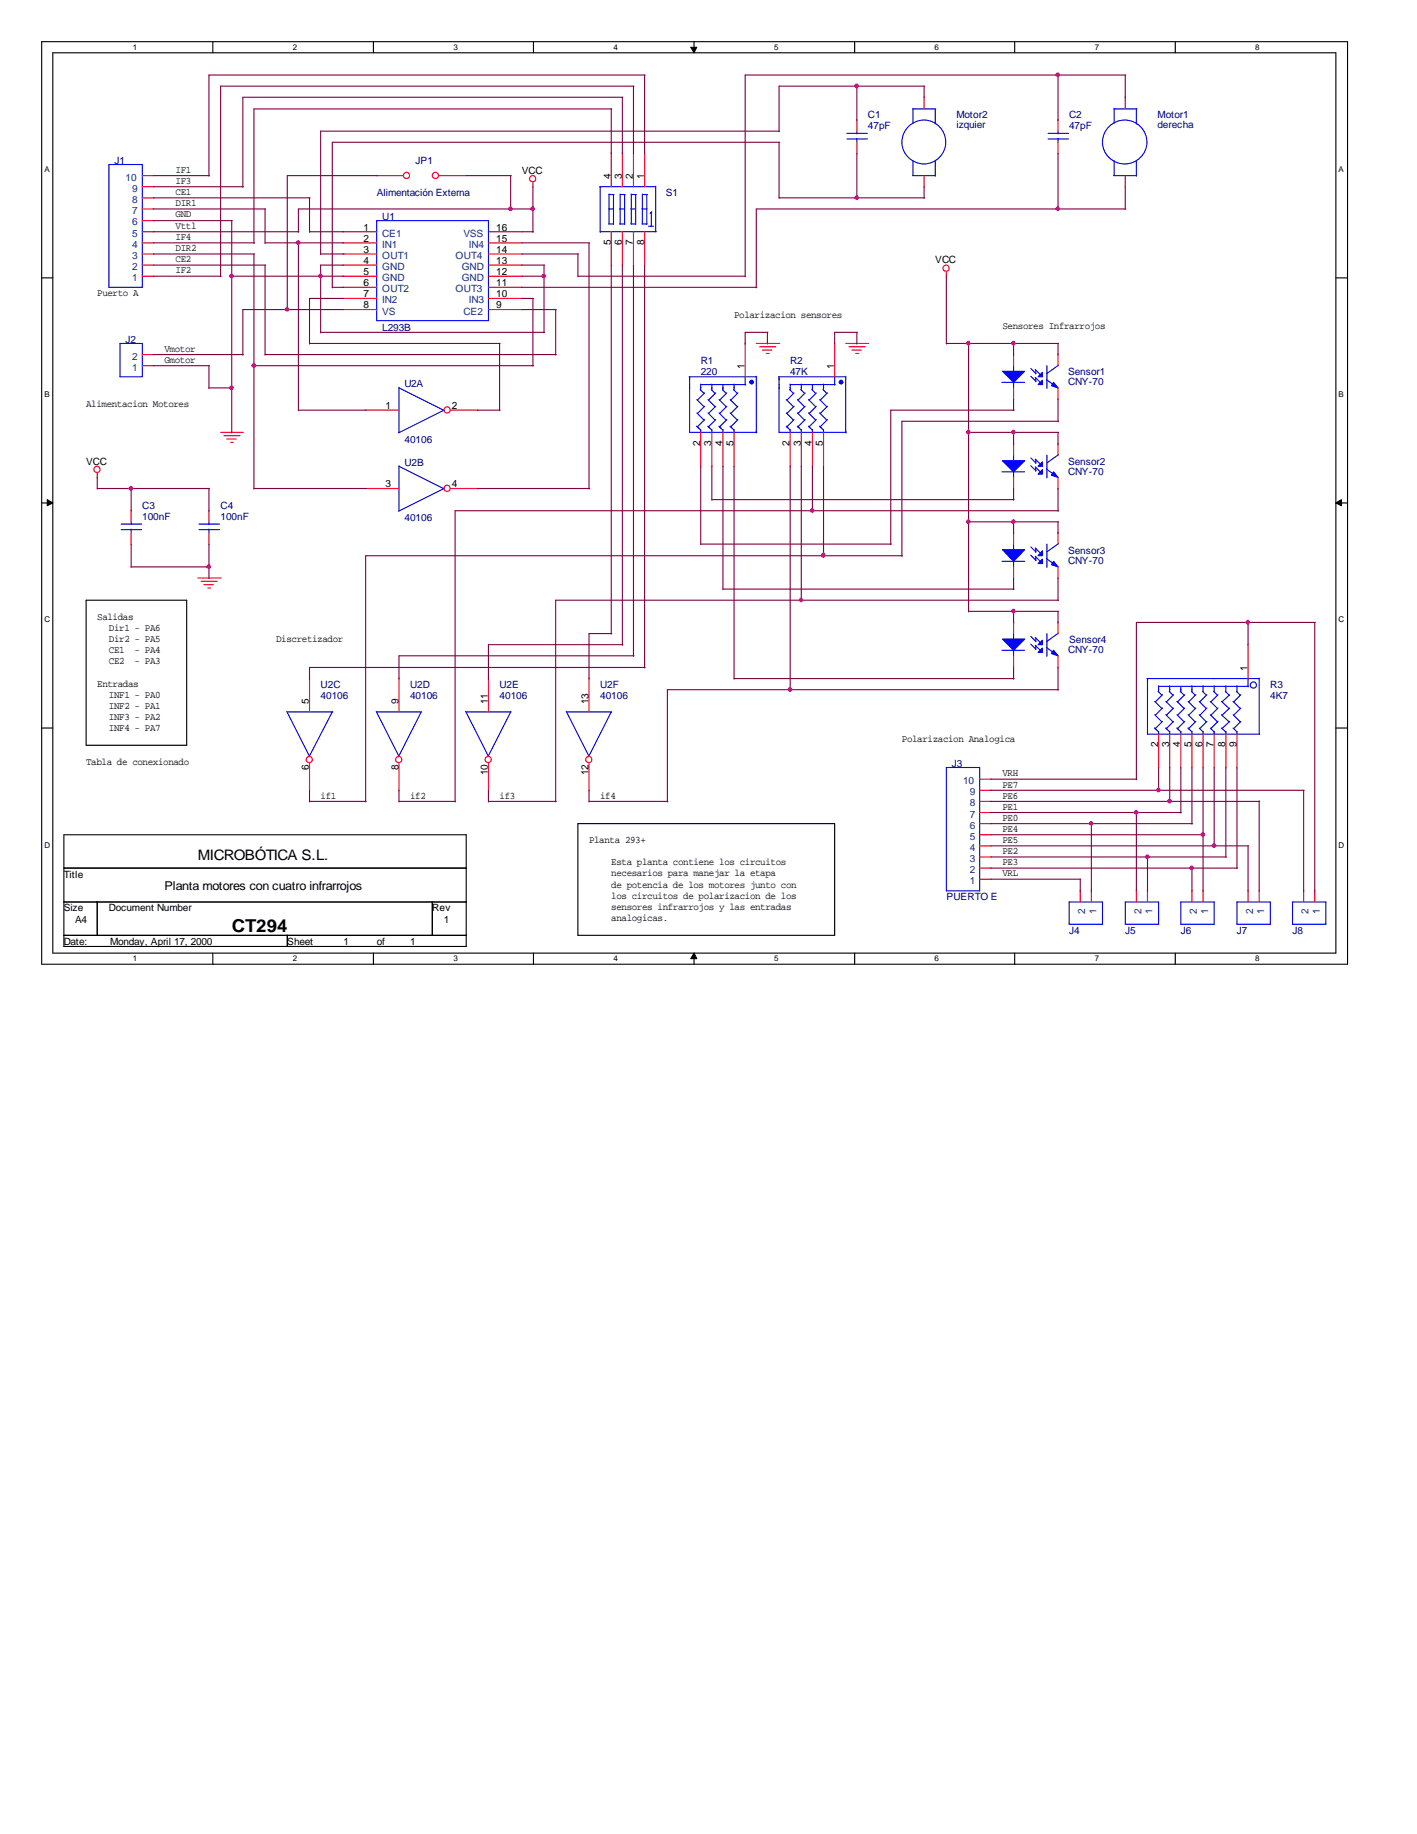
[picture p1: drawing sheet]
<svg xmlns="http://www.w3.org/2000/svg" width="216mm" height="279mm" viewBox="0 0 216 279" stroke-linecap="round" stroke-linejoin="round" font-family="sans-serif">
<g fill="none" stroke="#000" stroke-width=".17">
<path d="M6.3 6.4h199v140.5h-199zM8 8h195.5v137.2h-195.5zM32.4 6.4v1.6M56.9 6.4v1.6M81.3 6.4v1.6M105.7 6.4v1.6M130.2 6.4v1.6M154.6 6.4v1.6M179.1 6.4v1.6M6.3 42.3h1.7M203.5 42.3h1.7M6.3 76.6h1.7"/>
<path d="M203.5 76.6h1.7M13.1 91.4h15.3v22.1h-15.3zM6.3 110.9h1.7M203.5 110.9h1.7M9.7 127.2h61.3v17h-61.3zM9.7 132.2h61.3M9.7 137.4h61.3M14.8 137.4v5.1M65.9 137.4v5.1M88.1 125.5h39.1v17h-39.1zM9.7 142.5h61.3M32.4 145.2v1.7"/>
<path d="M43.8 142.5v1.7M56.9 145.2v1.7M81.3 145.2v1.7M105.7 145.2v1.7M130.2 145.2v1.7M154.6 145.2v1.7M179.1 145.2v1.7"/>
</g>
<g fill="#000" stroke="#000" stroke-width=".15">
<path d="M105.2 7.2h1l-.5 .8z" fill-rule="evenodd"/>
<path d="M7.2 76.1l.8 .5-.8 .4z" fill-rule="evenodd"/>
<path d="M203.5 76.6l.9-.5v.9z" fill-rule="evenodd"/>
<path d="M105.7 145.2l.5 .8h-1z" fill-rule="evenodd"/>
</g>
<g fill="none" stroke="#f00" stroke-width=".17">
<path d="M130.6 18.2v1.8M140.8 14.7v1.9M161.2 18.2v1.8M171.4 14.7v1.9M21.7 38.7h1.8M21.7 37h1.8M21.7 35.3h1.8M21.7 33.6h1.8M21.7 31.8h1.8M21.7 30.1h1.8M21.7 28.4h1.8M21.7 26.8h1.8"/>
<path d="M52.2 38.7h5.2M52.2 37h5.2M52.2 35.3h5.2M57.3 26.8h4.2M66.9 26.8h4.2M74.4 38.7h5.2M74.4 37h5.2M74.4 35.3h5.2M81.2 27.8v.7M93.1 23.3v5.1M93.1 35.3v5.2M94.8 23.3v5.1"/>
<path d="M94.8 35.3v5.2M96.5 23.3v5.1M96.5 35.3v5.2M98.2 23.3v5.1M98.2 35.3v5.2M130.6 21.7v1.8M140.8 26.8v1.7M161.2 21.7v1.8M171.4 26.8v1.7M21.7 42.1h1.8M21.7 40.4h1.8M21.7 55.7h1.8"/>
<path d="M21.7 54h1.8M52.2 42.1h5.2M52.2 40.4h5.2M52.2 43.8h5.2M52.2 45.5h5.2M52.2 47.2h5.2M74.4 42.1h5.2M74.4 40.4h5.2M74.4 43.8h5.2M74.4 45.5h5.2M74.4 47.2h5.2M113.5 52.2v5.2"/>
<path d="M115.2 52.3h3.6M115.7 52.8h2.5M116.2 53.3h1.4M116.8 53.8h.4M127.2 52.2v5.2M128.9 52.3h3.4M129.4 52.8h2.4M129.8 53.3h1.4M130.4 53.8h.4M144.2 41.4v.8M154.4 53.9v1.8M154.4 59.1v1.8"/>
<path d="M161.2 53.9v1.8M161.2 59.1v1.8M14.8 72.1v.7M20 77.7v1.8M31.8 77.7v1.8M33.6 65.9h3.5M34.1 66.4h2.5M34.5 66.9h1.5M35.1 67.4h.5M55.6 62.5h5.2M55.6 74.4h5.2M68.7 62.5h4.1"/>
<path d="M68.7 74.4h4.1M106.8 65.9v5.2M108.5 65.9v5.2M110.2 65.9v5.2M111.8 65.9v5.2M120.4 65.9v5.2M122.1 65.9v5.2M123.8 65.9v5.2M125.5 65.9v5.2M154.4 67.6v1.7M154.4 72.7v1.8M161.2 67.6v1.7"/>
<path d="M161.2 72.7v1.8M20 81.2v1.8M30.1 88.1h3.6M30.6 88.6h2.5M31.1 89.1h1.4M31.7 89.6h.4M31.8 81.2v1.8M154.4 81.1v1.8M154.4 86.4v1.7M154.4 94.7v1.8M154.4 99.9v1.9M161.2 81.1v1.8"/>
<path d="M161.2 86.4v1.7M161.2 94.7v1.8M161.2 99.9v1.9M190.2 98.1v5.3M47.2 103.3v5.2M47.2 116.2v4.3M60.8 103.3v5.2M60.8 116.2v4.3M74.4 103.3v5.2M74.4 116.2v4.3M89.7 103.3v5.2M89.7 116.2v4.3"/>
<path d="M149.3 118.7h1.7M176.5 111.8v5.2M178.2 111.8v5.2M179.9 111.8v5.2M181.6 111.8v5.2M183.3 111.8v5.2M185 111.8v5.2M186.8 111.8v5.2M188.5 111.8v5.2M149.3 133.9h1.7M149.3 132.2h1.7M149.3 130.6h1.7"/>
<path d="M149.3 128.9h1.7M149.3 127.2h1.7M149.3 125.5h1.7M149.3 123.8h1.7M149.3 122.1h1.7M149.3 120.4h1.7M164.6 135.6v1.8M166.3 135.6v1.8M173.1 135.6v1.8M174.8 135.6v1.8M181.6 135.6v1.8M183.3 135.6v1.8"/>
<path d="M190.2 135.6v1.8M191.9 135.6v1.8M198.6 135.6v1.8M200.3 135.6v1.8"/>
<circle cx="61.9" cy="26.7" r=".47"/>
<circle cx="66.3" cy="26.7" r=".47"/>
<circle cx="81.2" cy="27.2" r=".47"/>
<circle cx="144.1" cy="40.9" r=".47"/>
<circle cx="14.8" cy="71.5" r=".47"/>
<circle cx="68.1" cy="62.5" r=".47"/>
<circle cx="68.1" cy="74.4" r=".47"/>
<circle cx="47.1" cy="115.7" r=".47"/>
<circle cx="60.7" cy="115.7" r=".47"/>
<circle cx="74.4" cy="115.7" r=".47"/>
<circle cx="89.7" cy="115.7" r=".47"/>
</g>
<g fill="none" stroke="#00f" stroke-width=".17">
<path d="M130.6 20v.4M139.1 16.6h3.5M139.1 16.5v2.3M142.5 16.6v2.3M161.2 20v.4M169.8 16.5v2.3M169.8 16.6h3.4M173.1 16.6v2.3M16.6 25.1h5.1v18.7h-5.1zM57.4 33.6h17v15.3h-17zM91.4 28.4h8.5M91.4 28.4v7"/>
<path d="M91.4 35.3h8.6M92.7 34.1h.8M92.7 31.8h.8M92.8 29.6h.8M92.8 29.5v4.6M93.5 29.6v4.6M94.4 34.1h.8M94.4 31.8h.8M94.5 29.6h.7M94.5 29.5v4.6M95.2 29.6v4.6M96.1 34.1h.8"/>
<path d="M96.1 31.8h.8M96.2 29.6h.7M96.2 29.5v4.6M96.9 29.6v4.6M97.8 34.1h.8M97.8 31.8h.8M97.9 29.5v4.6M97.9 29.6h.7M98.6 29.6v4.6M98.8 34.5h.8M99.2 32.3v2.2M99.3 32.3l-.2 .2"/>
<path d="M99.9 28.4v6.9M129 21.2h3.2M129 20.3h3.2M130.6 21.1v.6M139 26.8h3.5M139.1 24.5v2.3M142.5 24.6v2.2M159.7 21.2h3.1M159.7 20.3h3.1M161.2 21.1v.6M169.7 26.8h3.4M169.8 24.5v2.3"/>
<path d="M173.1 24.6v2.2M18.3 52.3h3.4v5.1h-3.4zM60.8 59.1l6.9 3.5M60.8 59v6.9M105 57.4h10.2M105.1 57.4v8.5h10.2M106.7 59.4l.6 .5M106.8 58.6h6.8M106.8 58.5v.9M107.4 59.9l-1.1 1.1M108.4 59.4l.6 .5M108.5 58.5v.9"/>
<path d="M109.1 59.9l-1.2 1.1M110.1 59.4l.6 .5M110.2 58.6v.8M110.7 59.9l-1.1 1.1M111.8 59.4l.6 .5M111.8 58.5v.9M112.4 59.9l-1.1 1.1M113.5 57.4v1.3M115.2 57.3v8.7M118.6 57.4h10.3M118.7 57.4v8.5h10.2M120.3 59.4l.6 .5"/>
<path d="M120.4 58.5v.9M120.4 58.6h6.9M121 59.9l-1.1 1.1M122 59.4l.6 .5M122.1 58.5v.9M122.7 59.9l-1.1 1.1M123.7 59.4l.6 .5M123.8 58.6v.8M124.4 59.9l-1.1 1.1M125.4 59.4l.6 .5M125.5 58.5v.9M126.1 59.9l-1.1 1.1"/>
<path d="M127.2 57.4v1.3M128.9 57.3v8.7M152.7 58.3h3.4M154.4 55.7v.9M154.4 58.2v.9M157.1 56.1l.7 .8M157.1 57.3l.7 .8M157.7 56.3l.8 .8M157.7 57.5l.8 .8M157.8 56.4v.6M157.8 57.6v.6M159.4 57.8l1.8 1.3"/>
<path d="M159.5 55.7v3.5M161.3 55.6l-1.8 1.3M18.5 79.8h3.1M20 79.5v.4M30.3 79.8h3.1M31.8 79.5v.4M60.8 71v6.8M60.8 71l6.9 3.5M67.6 62.5l-6.9 3.5M67.6 74.4l-6.9 3.5M106.2 64.9l.6 .6M106.2 62.9l1.1 1.1"/>
<path d="M106.2 60.9l1.1 1.1M106.8 65.4v.5M107.4 63.9l-1.1 1.1M107.4 61.9l-1.1 1.1M107.9 64.9l.6 .6M107.9 62.9l1.1 1.1M107.9 60.9l1.1 1.1M108.5 65.4v.5M109.1 63.9l-1.2 1.1M109.1 61.9l-1.2 1.1M109.6 64.9l.6 .6M109.6 62.9l1.1 1.1"/>
<path d="M109.6 60.9l1.1 1.1M110.2 65.4v.5M110.7 63.9l-1.1 1.1M110.7 61.9l-1.1 1.1M111.3 64.9l.5 .6M111.3 62.9l1.1 1.1M111.3 60.9l1.1 1.1M111.8 65.4v.5M112.4 63.9l-1.1 1.1M112.4 61.9l-1.1 1.1M119.8 64.9l.6 .6M119.8 62.9l1.1 1.1"/>
<path d="M119.8 60.9l1.1 1.1M120.4 65.4v.5M121 63.9l-1.1 1.1M121 61.9l-1.1 1.1M121.5 64.9l.6 .6M121.5 62.9l1.1 1.1M121.5 60.9l1.1 1.1M122.1 65.4v.5M122.7 63.9l-1.1 1.1M122.7 61.9l-1.1 1.1M123.2 64.9l.6 .6M123.2 62.9l1.1 1.1"/>
<path d="M123.2 60.9l1.1 1.1M123.8 65.4v.5M124.4 63.9l-1.1 1.1M124.4 61.9l-1.1 1.1M124.9 64.9l.6 .6M124.9 62.9l1.1 1.1M124.9 60.9l1.1 1.1M125.5 65.4v.5M126.1 63.9l-1.1 1.1M126.1 61.9l-1.1 1.1M152.7 71.9h3.4M154.4 69.3v1"/>
<path d="M154.4 71.8v.9M157.1 69.8l.7 .7M157.1 71l.7 .7M157.7 69.9l.8 .8M157.7 71.1l.8 .8M157.8 70v.6M157.8 71.2v.6M159.4 71.5l1.8 1.2M159.5 69.3v3.5M161.3 69.3l-1.8 1.2M18.5 80.7h3.1M20 80.6v.6"/>
<path d="M30.3 80.7h3.1M31.8 80.6v.6M152.7 85.5h3.4M152.7 99.1h3.4M154.4 82.9v.9M154.4 85.4v1M154.4 96.5v1M154.4 99v.9M157.1 83.3l.7 .8M157.1 84.6l.7 .7M157.1 96.9l.7 .8M157.1 98.1l.7 .8"/>
<path d="M157.7 83.5l.8 .7M157.7 84.8l.8 .7M157.7 97.1l.8 .8M157.7 98.3l.8 .8M157.8 83.6v.6M157.8 84.8v.6M157.8 97.2v.6M157.8 98.4v.6M159.4 85.1l1.8 1.3M159.4 98.6l1.8 1.3M159.5 82.9v3.5M159.5 96.5v3.5"/>
<path d="M161.3 82.8l-1.8 1.3M161.3 96.4l-1.8 1.3M43.7 108.4l3.5 6.8M43.8 108.5h6.9M50.6 108.5l-3.5 6.8M57.3 108.4l3.5 6.8M57.4 108.5h6.9M64.2 108.5l-3.5 6.8M71 108.4l3.4 6.8M71 108.5h6.9M77.8 108.5l-3.5 6.8M86.3 108.4l3.4 6.8"/>
<path d="M86.4 108.5h6.8M93.1 108.5l-3.4 6.8M144.2 116.9h5.1v18.8h-5.1zM174.8 103.4h17.1M174.8 103.4v8.4h17.1M175.9 110.9l.6 .6M175.9 108.9l1.1 1.1M175.9 106.8l1.1 1.1M176.4 105.3l.6 .6M176.5 104.5v.9M176.5 111.4v.4M176.5 104.6h13.7"/>
<path d="M177.1 109.9l-1.1 1.1M177.1 107.9l-1.1 1.1M177.1 105.8l-1.1 1.1M177.6 110.9l.6 .6M177.6 108.9l1.1 1.1M177.6 106.8l1.1 1.1M178.1 105.3l.6 .6M178.2 104.5v.9M178.2 111.4v.4M178.8 109.9l-1.1 1.1M178.8 107.9l-1.1 1.1M178.8 105.8l-1.1 1.1"/>
<path d="M179.3 110.9l.6 .6M179.3 108.9l1.1 1.1M179.3 106.8l1.1 1.1M179.8 105.3l.6 .6M179.9 104.6v.8M179.9 111.4v.4M180.5 109.9l-1.1 1.1M180.5 107.9l-1.1 1.1M180.5 105.8l-1.1 1.1M181 110.9l.6 .6M181 108.9l1.1 1.1M181 106.8l1.1 1.1"/>
<path d="M181.5 105.3l.6 .6M181.6 104.5v.9M181.6 111.4v.4M182.2 109.9l-1.1 1.1M182.2 107.9l-1.1 1.1M182.2 105.8l-1.1 1.1M182.7 108.9l1.1 1.1M182.7 110.9l.6 .6M182.7 106.8l1.1 1.1M183.2 105.3l.6 .6M183.3 104.5v.9M183.3 111.4v.4"/>
<path d="M183.9 109.9l-1.1 1.1M183.9 107.9l-1.1 1.1M183.9 105.8l-1.1 1.1M184.4 110.9l.6 .6M184.4 108.9l1.1 1.1M184.4 106.8l1.1 1.1M184.9 105.3l.6 .6M185 104.5v.9M185 111.4v.4M185.6 109.9l-1.1 1.1M185.6 107.9l-1.1 1.1M185.6 105.8l-1.1 1.1"/>
<path d="M186.1 110.9l.7 .6M186.1 108.9l1.2 1.1M186.1 106.8l1.2 1.1M186.7 105.3l.6 .6M186.8 104.5v.9M186.8 111.4v.4M187.4 109.9l-1.2 1.1M187.4 107.9l-1.2 1.1M187.4 105.8l-1.2 1.1M187.9 110.9l.6 .6M187.9 108.9l1.1 1.1M187.9 106.8l1.1 1.1"/>
<path d="M188.4 105.3l.6 .6M188.5 104.5v.9M188.5 111.4v.4M189.1 109.9l-1.1 1.1M189.1 107.9l-1.1 1.1M189.1 105.8l-1.1 1.1M190.2 103.4v1.2M191.9 103.3v8.5M162.9 137.4h5.1v3.4h-5.1zM171.4 137.4h5.1v3.4h-5.1zM179.9 137.4h5.1v3.4h-5.1zM188.5 137.4h5v3.4h-5z"/>
<path d="M196.9 137.4h5.1v3.4h-5.1z"/>
<circle cx="140.8" cy="21.6" r="3.3"/>
<circle cx="171.4" cy="21.6" r="3.4"/>
<circle cx="191" cy="104.4" r=".47"/>
</g>
<g fill="#00f" stroke="#00f" stroke-width=".17">
<path d="M152.7 56.6h3.4l-1.7 1.7z" fill-rule="evenodd"/>
<path d="M158.8 56.7v.7h-.6z" fill-rule="evenodd"/>
<path d="M158.8 57.9v.7h-.6z" fill-rule="evenodd"/>
<path d="M160.5 58.3l.7 .8-1-.3z" fill-rule="evenodd"/>
<path d="M152.7 70.2h3.4l-1.7 1.7z" fill-rule="evenodd"/>
<path d="M158.2 71l.6-.6v.6z" fill-rule="evenodd"/>
<path d="M158.8 71.5v.7h-.6z" fill-rule="evenodd"/>
<path d="M160.5 71.9l.7 .8-1-.3z" fill-rule="evenodd"/>
<path d="M152.7 83.7h3.4l-1.7 1.8z" fill-rule="evenodd"/>
<path d="M158.8 83.9v.8h-.6z" fill-rule="evenodd"/>
<path d="M158.2 85.9l.6-.7v.7z" fill-rule="evenodd"/>
<path d="M160.5 85.5l.7 .9-1-.4z" fill-rule="evenodd"/>
<path d="M152.7 97.4h3.4l-1.7 1.7z" fill-rule="evenodd"/>
<path d="M158.8 97.5v.7h-.6z" fill-rule="evenodd"/>
<path d="M158.2 99.4l.6-.7v.7z" fill-rule="evenodd"/>
<path d="M160.5 99.1l.7 .8-1-.3z" fill-rule="evenodd"/>
<circle cx="128.1" cy="58.2" r=".29"/>
<circle cx="114.5" cy="58.2" r=".29"/>
</g>
<g fill="none" stroke="#800040" stroke-width=".17">
<path d="M93.1 16.6v6.9M93.2 16.6h-54.5v20.5M94.8 14.8v8.7M94.9 14.8h-57.9v13.7M96.5 13.1v10.4M96.6 13.1h-63v29.1M98.2 11.4v12.1M98.3 11.4h-66.5v15.4M118.8 20h-69.9v18.8M130.6 13.1v5.3M140.8 13.1v1.8M140.9 13.1h-22.2v7"/>
<path d="M161.2 11.4v7M171.4 11.4v3.5M171.5 11.4h-58v30.8M23.4 26.8h8.5M23.4 28.4h13.7M23.4 30.1h23.8M23.4 31.8h17.1M23.4 33.6h12M23.4 35.3h22.2M23.4 37h15.4M23.4 38.7h15.4M35.3 33.6v32.4"/>
<path d="M38.7 38.7v35.8M40.4 37h12M40.4 31.8v5.3M45.5 37v25.6M47.2 35.3h5.2M47.2 30.1v5.3M48.9 38.7h3.5M57.5 26.8h-13.7v20.4M71 26.8h6.9M77.8 26.8v5.1M79.5 35.3h1.8M79.5 37h10.3"/>
<path d="M79.5 38.7h8.6M81.2 28.4v7M81.3 31.8h-35.8v3.6M88.1 38.7v3.5M89.7 37v37.5M118.7 30.1h22.2M118.7 21.7v8.5M118.8 21.7h-68.2v22.2M130.6 23.4v6.8M140.8 28.4v1.8M161.2 23.4v8.5M171.4 28.4v3.5"/>
<path d="M171.5 31.8h-56.3v12.1M23.4 40.4h17.1M23.4 42.1h10.3M23.4 54h13.7M23.4 55.7h8.5M31.8 59.1h3.6M31.8 55.7v3.5M35.3 42.1h17.1M38.7 55.7h42.6M40.4 54h44.4M40.4 40.4v13.7M47.2 52.3h29"/>
<path d="M48.9 50.6h34.1M50.6 43.8h1.8M52.4 40.4h-3.5v10.3M52.4 45.5h-5.2v6.9M52.4 47.2h-15.4v6.9M76.1 52.3v10.3M79.5 40.4h3.5M79.5 42.1h3.5M79.5 43.8h35.8M79.5 45.5h1.8M79.5 47.2h5.3M81.2 45.5v10.3"/>
<path d="M82.9 40.4v10.3M84.7 47.2v6.9M88.1 42.1h25.5M93.1 40.4v56.2M94.8 40.4v57.9M96.5 40.4v59.6M98.2 40.4v61.4M116.9 50.6v1.8M117 50.6h-3.5v1.8M130.6 50.6v1.8M130.6 50.6h-3.4v1.8M144.2 52.3h17.1"/>
<path d="M144.2 42.1v10.3M147.6 52.3v40.9M154.4 52.3v1.8M161.2 52.3v1.8M14.8 74.4h17.1M14.8 72.7v1.8M20 74.4v3.5M31.8 74.4v3.5M38.7 74.4h17.1M45.5 62.5h10.3M72.7 62.5h3.5M72.7 74.4h17.1"/>
<path d="M106.8 71v12M108.5 71v5.2M108.5 76.1h46M110.2 71v18.8M111.8 71v32.5M120.4 71v34.2M122.1 71v20.5M123.8 71v6.9M125.5 71v13.8M147.6 65.9h13.7M147.6 79.5h13.7M154.4 60.8v1.8"/>
<path d="M154.4 65.9v1.8M154.4 74.4v1.8M154.4 79.5v1.8M154.5 62.5h-18.8v20.5M161.2 60.8v3.5M161.2 65.9v1.8M161.2 74.4v3.5M161.2 79.5v1.8M161.3 64.2h-23.9v20.6M161.3 77.8h-92v44.4M20 86.4h11.9M20 82.9v3.5"/>
<path d="M31.8 82.9v5.2M93.2 96.5h-3.5v7M94.9 98.2h-20.5v5.3M96.6 99.9h-35.8v3.6M106.8 82.9h29M110.2 89.7h44.3M137.5 84.7h-81.8v37.5M147.6 93.1h13.7M154.4 88.1v1.7M154.4 93.1v1.8M161.2 88.1v3.4M161.2 93.1v1.8"/>
<path d="M161.3 91.4h-76.6v30.8M190.2 94.8v3.5M200.3 94.8v41M200.4 94.8h-27.3v24M98.3 101.7h-51.1v1.8M111.8 103.4h42.7M151 118.7h22.2M154.4 101.7v1.8M161.2 101.7v3.5M161.3 105.1h-59.6v17.1M176.5 116.9v3.6M178.2 116.9v5.3"/>
<path d="M179.9 116.9v7M181.6 116.9v8.7M183.3 116.9v18.9M185 116.9v12M186.8 116.9v13.7M188.5 116.9v15.4M47.2 122.1h8.6M47.2 120.4v1.8M60.8 122.1h8.6M60.8 120.4v1.8M74.4 122.1h10.4M74.4 120.4v1.8"/>
<path d="M89.7 122.1h12.1M89.7 120.4v1.8M151 122.1h40.9M151 120.4h47.7M151 132.2h37.6M151 130.6h35.9M151 127.2h32.4M151 128.9h39.2M151 133.9h13.7M151 125.5h30.7M151 123.8h29M164.6 133.9v1.9"/>
<path d="M166.3 125.5v10.3M173.1 123.7v12M174.8 130.6v5.2M181.6 132.2v3.6M190.2 128.9v6.9M191.9 122v13.7M198.6 120.4v15.4"/>
</g>
<g fill="#f0f" stroke="#f0f" stroke-width=".17">
<circle cx="161.2" cy="11.4" r=".29"/>
<circle cx="130.5" cy="13.1" r=".29"/>
<circle cx="130.5" cy="30.1" r=".29"/>
<circle cx="77.8" cy="31.8" r=".29"/>
<circle cx="161.2" cy="31.8" r=".29"/>
<circle cx="48.8" cy="42" r=".29"/>
<circle cx="43.7" cy="47.1" r=".29"/>
<circle cx="38.7" cy="55.7" r=".29"/>
<circle cx="19.9" cy="74.4" r=".29"/>
<circle cx="154.4" cy="79.5" r=".29"/>
<circle cx="125.4" cy="84.6" r=".31"/>
<circle cx="123.7" cy="77.8" r=".29"/>
<circle cx="122.1" cy="91.4" r=".29"/>
<circle cx="154.4" cy="93.1" r=".29"/>
<circle cx="120.4" cy="105" r=".29"/>
<circle cx="190.1" cy="94.8" r=".29"/>
<circle cx="178.2" cy="122" r=".29"/>
<circle cx="181.6" cy="132.2" r=".29"/>
<circle cx="174.8" cy="130.5" r=".29"/>
<circle cx="31.8" cy="86.3" r=".29"/>
<circle cx="183.3" cy="127.1" r=".29"/>
<circle cx="35.3" cy="42" r=".29"/>
<circle cx="45.4" cy="37" r=".29"/>
<circle cx="176.5" cy="120.3" r=".29"/>
<circle cx="81.2" cy="31.8" r=".29"/>
<circle cx="82.9" cy="42" r=".29"/>
<circle cx="147.5" cy="52.3" r=".29"/>
<circle cx="147.5" cy="65.8" r=".29"/>
<circle cx="154.4" cy="52.3" r=".29"/>
<circle cx="154.4" cy="65.8" r=".29"/>
<circle cx="35.3" cy="59.1" r=".29"/>
<circle cx="147.5" cy="79.5" r=".29"/>
<circle cx="185" cy="128.8" r=".29"/>
<circle cx="166.2" cy="125.4" r=".29"/>
<circle cx="173.1" cy="123.7" r=".29"/>
</g>
<text font-size="2.7" x="35.3" y="142">CT294</text>
<text font-size="2.2" x="30.1" y="131">MICROBÓTICA S.L.</text>
<text font-size="1.9" x="25.1" y="135.6">Planta motores con cuatro infrarrojos</text>
<g font-size="1.5" fill="#000080">
<text x="132.2" y="18">C1</text>
<text x="132.2" y="19.7">47pF</text>
<text x="145.7" y="18">Motor2</text>
<text x="145.7" y="19.6">izquier</text>
<text x="162.9" y="18">C2</text>
<text x="162.9" y="19.7">47pF</text>
<text x="176.4" y="18">Motor1</text>
<text x="176.4" y="19.6">derecha</text>
<text x="17.4" y="25">J1</text>
<text x="57.4" y="29.9">Alimentación Externa</text>
<text x="63.3" y="25">JP1</text>
<text x="101.4" y="29.9">S1</text>
<text x="58.3" y="33.4">U1</text>
<text x="19.1" y="52.2">J2</text>
<text x="58.3" y="50.5">L293B</text>
<text x="61.6" y="59">U2A</text>
<text x="106.8" y="55.5">R1</text>
<text x="106.8" y="57.2">220</text>
<text x="120.4" y="55.5">R2</text>
<text x="120.4" y="57.2">47K</text>
<text x="162.7" y="57.2">Sensor1</text>
<text x="162.7" y="58.7">CNY-70</text>
<text x="61.6" y="67.5">40106</text>
<text x="61.6" y="71">U2B</text>
<text x="162.7" y="70.8">Sensor2</text>
<text x="21.7" y="77.6">C3</text>
<text x="33.6" y="77.6">C4</text>
<text x="162.7" y="72.3">CNY-70</text>
<text x="21.7" y="79.2">100nF</text>
<text x="33.6" y="79.2">100nF</text>
<text x="61.6" y="79.4">40106</text>
<text x="162.7" y="84.3">Sensor3</text>
<text x="162.7" y="85.9">CNY-70</text>
<text x="162.7" y="99.5">CNY-70</text>
<text x="162.9" y="98">Sensor4</text>
<text x="48.9" y="104.8">U2C</text>
<text x="48.9" y="106.5">40106</text>
<text x="62.5" y="104.8">U2D</text>
<text x="62.5" y="106.5">40106</text>
<text x="76.1" y="104.8">U2E</text>
<text x="76.1" y="106.5">40106</text>
<text x="91.4" y="104.8">U2F</text>
<text x="91.4" y="106.5">40106</text>
<text x="193.5" y="104.8">R3</text>
<text x="193.5" y="106.5">4K7</text>
<text x="145" y="116.8">J3</text>
<text x="144.2" y="137.2">PUERTO E</text>
<text x="162.9" y="142.2">J4</text>
<text x="171.4" y="142.2">J5</text>
<text x="179.9" y="142.2">J6</text>
<text x="188.5" y="142.2">J7</text>
<text x="196.9" y="142.2">J8</text>
</g>
<g font-size="1.5" fill="#004080">
<text x="19.1" y="27.5">10</text>
<text x="20.2" y="29.2">9</text>
<text x="20.2" y="34.3">6</text>
<text x="20.2" y="32.6">7</text>
<text x="20.2" y="30.9">8</text>
<text x="20.2" y="41.1">2</text>
<text x="20.2" y="39.5">3</text>
<text x="20.2" y="37.8">4</text>
<text x="20.2" y="36.1">5</text>
<text x="58.3" y="36.1">CE1</text>
<text x="58.3" y="37.8">IN1</text>
<text x="58.3" y="39.5">OUT1</text>
<text x="58.3" y="41.1">GND</text>
<text x="69.4" y="39.5">OUT4</text>
<text x="70.4" y="41.1">GND</text>
<text x="70.6" y="36.1">VSS</text>
<text x="71.5" y="37.8">IN4</text>
<text x="20.2" y="42.8">1</text>
<text x="58.3" y="42.8">GND</text>
<text x="58.3" y="44.5">OUT2</text>
<text x="58.3" y="46.2">IN2</text>
<text x="58.3" y="47.9">VS</text>
<text x="69.4" y="44.5">OUT3</text>
<text x="70.4" y="42.8">GND</text>
<text x="70.6" y="47.9">CE2</text>
<text x="71.5" y="46.2">IN3</text>
<text x="20.2" y="56.5">1</text>
<text x="20.2" y="54.8">2</text>
<text x="146.7" y="119.4">10</text>
<text x="147.7" y="124.5">7</text>
<text x="147.7" y="122.9">8</text>
<text x="147.7" y="121.2">9</text>
<text x="147.7" y="131.3">3</text>
<text x="147.7" y="129.6">4</text>
<text x="147.7" y="127.9">5</text>
<text x="147.7" y="126.2">6</text>
<text x="147.7" y="134.7">1</text>
<text x="147.7" y="133">2</text>
<text x="165.4" y="139.3" transform="rotate(-90 165.4 139.3)">2</text>
<text x="167" y="139.3" transform="rotate(-90 167 139.3)">1</text>
<text x="173.9" y="139.3" transform="rotate(-90 173.9 139.3)">2</text>
<text x="175.6" y="139.3" transform="rotate(-90 175.6 139.3)">1</text>
<text x="182.4" y="139.3" transform="rotate(-90 182.4 139.3)">2</text>
<text x="184.1" y="139.3" transform="rotate(-90 184.1 139.3)">1</text>
<text x="190.9" y="139.3" transform="rotate(-90 190.9 139.3)">2</text>
<text x="192.6" y="139.3" transform="rotate(-90 192.6 139.3)">1</text>
<text x="199.4" y="139.3" transform="rotate(-90 199.4 139.3)">2</text>
<text x="201.1" y="139.3" transform="rotate(-90 201.1 139.3)">1</text>
</g>
<g font-size="1.5">
<text x="26.8" y="26.3">IF1</text>
<text x="26.8" y="28">IF3</text>
<text x="26.8" y="29.7">CE1</text>
<text x="79.5" y="26.5">VCC</text>
<text x="93" y="27.3" transform="rotate(-90 93 27.3)">4</text>
<text x="94.7" y="27.3" transform="rotate(-90 94.7 27.3)">3</text>
<text x="96.4" y="27.3" transform="rotate(-90 96.4 27.3)">2</text>
<text x="98.1" y="27.3" transform="rotate(-90 98.1 27.3)">1</text>
<text x="26.8" y="31.4">DIR1</text>
<text x="26.8" y="33.1">GND</text>
<text x="26.8" y="34.9">Vttl</text>
<text x="55.4" y="35.1">1</text>
<text x="75.6" y="35.1">16</text>
<text x="26.8" y="40">CE2</text>
<text x="26.8" y="38.3">DIR2</text>
<text x="26.8" y="41.7">IF2</text>
<text x="26.8" y="36.6">IF4</text>
<text x="55.4" y="36.8">2</text>
<text x="55.4" y="38.5">3</text>
<text x="55.4" y="40.2">4</text>
<text x="55.4" y="41.9">5</text>
<text x="75.6" y="36.8">15</text>
<text x="75.6" y="41.9">12</text>
<text x="75.6" y="40.2">13</text>
<text x="75.6" y="38.5">14</text>
<text x="93" y="37.3" transform="rotate(-90 93 37.3)">5</text>
<text x="94.7" y="37.3" transform="rotate(-90 94.7 37.3)">6</text>
<text x="96.4" y="37.3" transform="rotate(-90 96.4 37.3)">7</text>
<text x="98.1" y="37.3" transform="rotate(-90 98.1 37.3)">8</text>
<text x="142.5" y="40.1">VCC</text>
<text x="14.8" y="45">Puerto A</text>
<text x="55.4" y="43.6">6</text>
<text x="55.4" y="45.3">7</text>
<text x="55.4" y="47">8</text>
<text x="75.6" y="45.3">10</text>
<text x="75.6" y="47">9</text>
<text x="75.6" y="43.6">11</text>
<text x="25.1" y="53.6">Vmotor</text>
<text x="111.8" y="48.4">Polarizacion sensores</text>
<text x="152.7" y="50.1">Sensores Infrarrojos</text>
<text x="25.1" y="55.3">Gmotor</text>
<text x="113.5" y="56.2" transform="rotate(-90 113.5 56.2)">1</text>
<text x="127.1" y="56.2" transform="rotate(-90 127.1 56.2)">1</text>
<text x="13.1" y="62.1">Alimentacion Motores</text>
<text x="58.8" y="62.3">1</text>
<text x="68.8" y="62.3">2</text>
<text x="13.1" y="70.8">VCC</text>
<text x="106.7" y="67.9" transform="rotate(-90 106.7 67.9)">2</text>
<text x="108.4" y="67.9" transform="rotate(-90 108.4 67.9)">3</text>
<text x="110.1" y="67.9" transform="rotate(-90 110.1 67.9)">4</text>
<text x="111.8" y="67.9" transform="rotate(-90 111.8 67.9)">5</text>
<text x="120.3" y="67.9" transform="rotate(-90 120.3 67.9)">2</text>
<text x="122" y="67.9" transform="rotate(-90 122 67.9)">3</text>
<text x="123.7" y="67.9" transform="rotate(-90 123.7 67.9)">4</text>
<text x="125.4" y="67.9" transform="rotate(-90 125.4 67.9)">5</text>
<text x="58.8" y="74.3">3</text>
<text x="68.8" y="74.3">4</text>
<text x="14.8" y="94.4">Salidas</text>
<text x="16.6" y="96.1">Dir1 - PA6</text>
<text x="16.6" y="97.8">Dir2 - PA5</text>
<text x="16.6" y="99.5">CE1</text>
<text x="16.6" y="101.2">CE2</text>
<text x="20.5" y="99.5">- PA4</text>
<text x="20.5" y="101.2">- PA3</text>
<text x="42.1" y="97.8">Discretizador</text>
<text x="14.8" y="104.6">Entradas</text>
<text x="16.6" y="106.3">INF1 - PA0</text>
<text x="47.1" y="107.3" transform="rotate(-90 47.1 107.3)">5</text>
<text x="60.7" y="107.3" transform="rotate(-90 60.7 107.3)">9</text>
<text x="74.3" y="107.3" transform="rotate(-90 74.3 107.3)">11</text>
<text x="89.7" y="107.3" transform="rotate(-90 89.7 107.3)">13</text>
<text x="190.1" y="102.2" transform="rotate(-90 190.1 102.2)">1</text>
<text x="16.6" y="108">INF2 - PA1</text>
<text x="16.6" y="109.7">INF3 - PA2</text>
<text x="16.6" y="111.4">INF4 - PA7</text>
<text x="137.4" y="113.1">Polarizacion Analogica</text>
<text x="176.4" y="113.9" transform="rotate(-90 176.4 113.9)">2</text>
<text x="178.1" y="113.9" transform="rotate(-90 178.1 113.9)">3</text>
<text x="179.8" y="113.9" transform="rotate(-90 179.8 113.9)">4</text>
<text x="181.5" y="113.9" transform="rotate(-90 181.5 113.9)">5</text>
<text x="183.2" y="113.9" transform="rotate(-90 183.2 113.9)">6</text>
<text x="184.9" y="113.9" transform="rotate(-90 184.9 113.9)">7</text>
<text x="186.7" y="113.9" transform="rotate(-90 186.7 113.9)">8</text>
<text x="188.4" y="113.9" transform="rotate(-90 188.4 113.9)">9</text>
<text x="13.1" y="116.5">Tabla de conexionado</text>
<text x="47.1" y="117.3" transform="rotate(-90 47.1 117.3)">6</text>
<text x="60.7" y="117.3" transform="rotate(-90 60.7 117.3)">8</text>
<text x="74.3" y="118.1" transform="rotate(-90 74.3 118.1)">10</text>
<text x="89.7" y="118.1" transform="rotate(-90 89.7 118.1)">12</text>
<text x="152.7" y="118.2">VRH</text>
<text x="152.7" y="120">PE7</text>
<text x="48.9" y="121.7">if1</text>
<text x="62.5" y="121.7">if2</text>
<text x="76.1" y="121.7">if3</text>
<text x="91.4" y="121.7">if4</text>
<text x="152.7" y="125.1">PE0</text>
<text x="152.7" y="123.4">PE1</text>
<text x="152.7" y="121.7">PE6</text>
<text x="89.7" y="128.4">Planta 293+</text>
<text x="93.1" y="131.8">Esta planta contiene los circuitos</text>
<text x="152.7" y="131.8">PE3</text>
<text x="152.7" y="130.1">PE2</text>
<text x="152.7" y="128.4">PE5</text>
<text x="152.7" y="126.7">PE4</text>
<text x="9.7" y="133.7">Title</text>
<text x="93.1" y="133.5">necesarios para manejar la etapa</text>
<text x="93.1" y="135.2">de potencia de los motores junto con</text>
<text x="93.1" y="137">los circuitos de polarizacion de los</text>
<text x="152.7" y="133.5">VRL</text>
<text x="9.7" y="138.9">Size</text>
<text x="9.7" y="143.9">Date:</text>
<text x="11.4" y="140.5">A4</text>
<text x="16.6" y="138.9">Document Number</text>
<text x="16.8" y="143.9">Monday, April 17, 2000</text>
<text x="43.8" y="143.9">Sheet</text>
<text x="52.3" y="143.9">1</text>
<text x="57.4" y="143.9">of</text>
<text x="62.5" y="143.9">1</text>
<text x="65.9" y="138.9">Rev</text>
<text x="67.6" y="140.5">1</text>
<text x="93.1" y="138.7">sensores infrarrojos y las entradas</text>
<text x="93.1" y="140.4">analogicas.</text>
</g>
<g font-size="1.2">
<text x="20.2" y="7.6">1</text>
<text x="44.6" y="7.6">2</text>
<text x="69.1" y="7.6">3</text>
<text x="93.5" y="7.6">4</text>
<text x="117.9" y="7.6">5</text>
<text x="142.4" y="7.6">6</text>
<text x="166.8" y="7.6">7</text>
<text x="191.3" y="7.6">8</text>
<text x="6.8" y="26.2">A</text>
<text x="204" y="26.2">A</text>
<text x="6.8" y="60.5">B</text>
<text x="204" y="60.5">B</text>
<text x="6.8" y="94.8">C</text>
<text x="204" y="94.8">C</text>
<text x="6.8" y="129.1">D</text>
<text x="204" y="129.1">D</text>
<text x="20.2" y="146.5">1</text>
<text x="44.6" y="146.5">2</text>
<text x="69.1" y="146.5">3</text>
<text x="93.5" y="146.5">4</text>
<text x="117.9" y="146.5">5</text>
<text x="142.4" y="146.5">6</text>
<text x="166.8" y="146.5">7</text>
<text x="191.3" y="146.5">8</text>
</g>
</svg>
